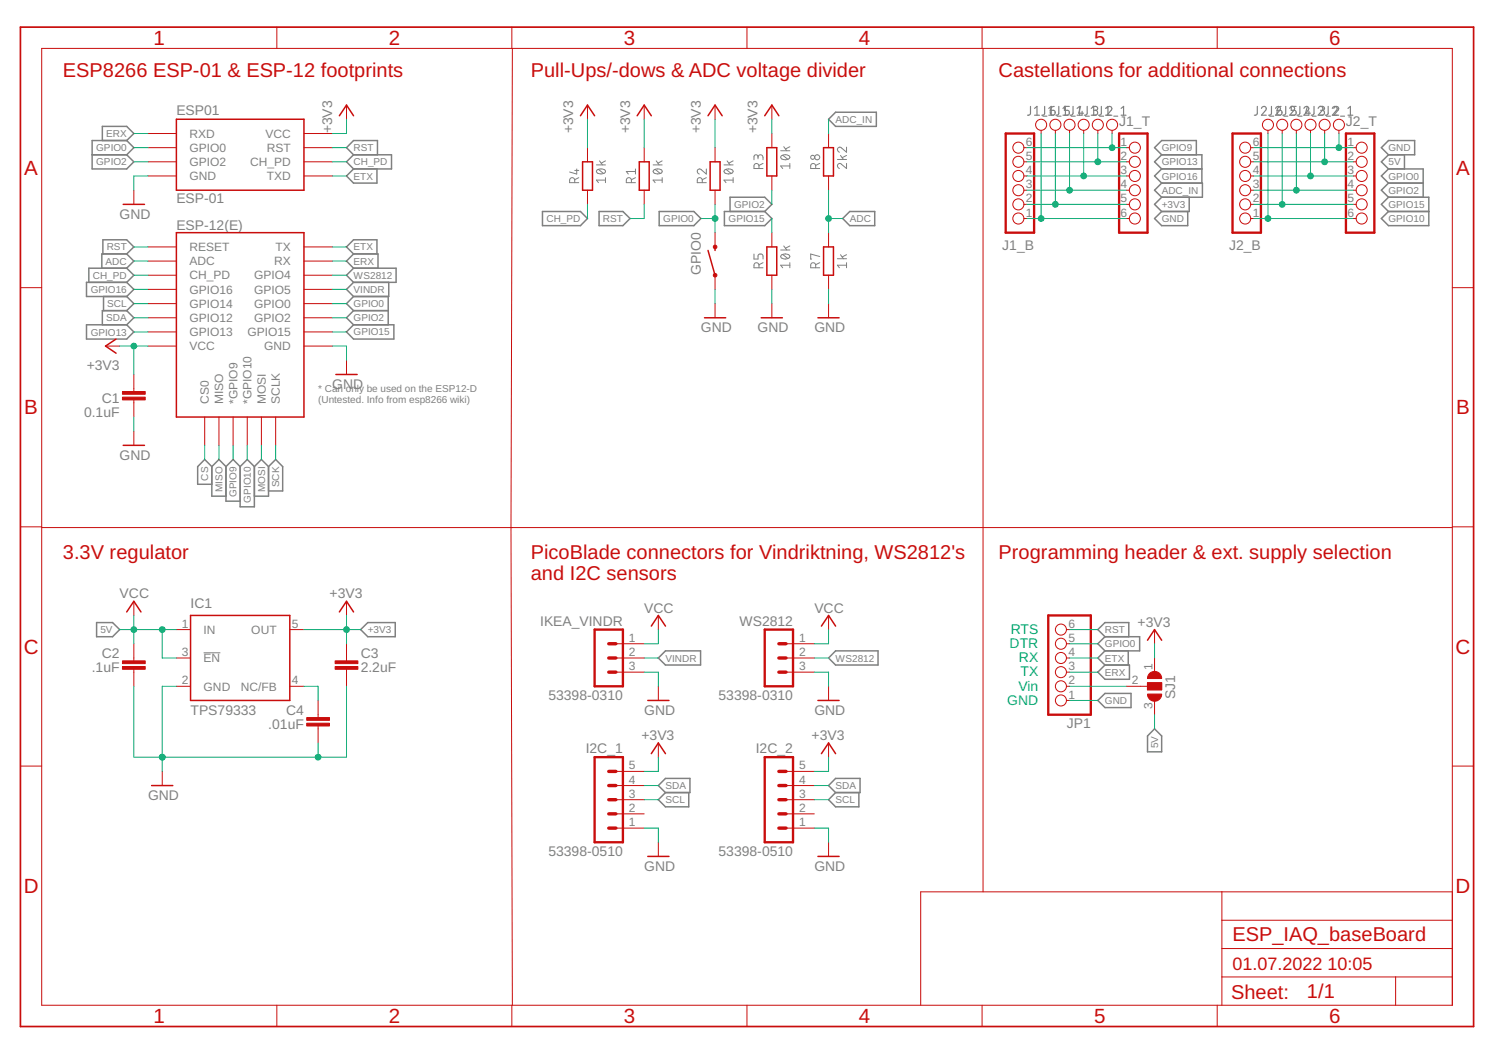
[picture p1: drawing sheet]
<svg xmlns="http://www.w3.org/2000/svg" width="297mm" height="210mm" viewBox="0 0 297 210" stroke-linecap="round" stroke-linejoin="round" font-family="sans-serif">
<g fill="none" stroke="#808080" stroke-width=".2">
<path d="M114.3 36.3v-.5a.51 .51 0 0 0-.5-.5 .51 .51 0 0 0-.5 .5v.5h1.8M114.3 33.9h.8M114.7 33.6v1l-1.4-.4M115.1 35.3l-.8 .5M118.7 32.8h1.8M118.8 33.8a1.11 1.11 0 0 1 1.7 .3 1.05 1.05 0 0 1-1.8 0zM119.1 33.7l1 .8M119.3 32l.6 .8M120.5 35.8h-1.8l.4 .5M120.5 35.3v1M120.5 32l-.9 .5M125.6 36.3v-.5a.51 .51 0 0 0-.5-.5 .51 .51 0 0 0-.5 .5v.5h1.8"/>
<path d="M126.4 35.3l-.8 .5M126.4 34.1h-1.8l.4 .5M126.4 33.6v1M129.9 32.8h1.8M130.1 33.8a1.11 1.11 0 0 1 1.6 .3 1.05 1.05 0 0 1-1.8 0zM130.3 33.7l1 .8M130.6 32l.5 .8M131.7 35.8h-1.8l.4 .5M131.7 35.3v1M131.7 32l-.8 .5M139.7 36.3v-.5a.5 .5 0 0 0-.5-.5 .5 .5 0 0 0-.5 .5v.5h1.8M140.5 33.6v1l-1-.8a.5 .5 0 0 0-.8 .1 .5 .5 0 0 0 .4 .7"/>
<path d="M140.5 35.3l-.8 .5M144 32.8h1.9M144.2 33.8a1.14 1.14 0 0 1 1.7 .3 1.07 1.07 0 0 1-1.9 0zM144.4 33.7l1.1 .8M144.7 32l.5 .8M145.9 35.8h-1.9l.4 .5M145.9 35.3v1M145.9 32l-.9 .5M150.8 31.3a.5 .5 0 0 1 .5-.5 .5 .5 0 0 1 .5 .5v.5M150.8 31.6v-.4a.4 .4 0 0 0-.4-.4 .4 .4 0 0 0-.4 .4v.6M151 33.5v-.5a.5 .5 0 0 0-.5-.5 .5 .5 0 0 0-.5 .5v.5h1.8M151.8 32.5l-.8 .4"/>
<path d="M155.3 30h1.8M155.4 31a1.14 1.14 0 0 1 1.7 .3 1.07 1.07 0 0 1-1.8 0zM155.7 30.9l1 .8M155.9 29.2l.6 .8M157.1 33h-1.8l.4 .5M157.1 32.5v1M157.1 29.2l-.8 .4M162.3 33.5v-.5a.5 .5 0 0 0-.5-.5 .5 .5 0 0 0-.5 .5v.5h1.8M163.1 32.5l-.8 .4M166.6 31.7h1.8M167.2 30.9l.6 .8M168.4 32.5v1l-1-.8a.49 .49 0 0 0-.8 .1 .49 .49 0 0 0 .4 .7"/>
<path d="M168.4 29.3v1l-1-.9a.5 .5 0 0 0-.8 .2 .5 .5 0 0 0 .4 .7M168.4 30.9l-.8 .5M150 50.5v1h.8v-.6a.51 .51 0 0 1 .5-.4 .51 .51 0 0 1 .5 .4v.6M151 53.3v-.5a.5 .5 0 0 0-.5-.5 .5 .5 0 0 0-.5 .5v.5h1.8M151.8 52.3l-.8 .4M155.3 49.7h1.8M155.4 50.8a1.14 1.14 0 0 1 1.7 .2 1.07 1.07 0 0 1-1.8 0zM155.7 50.6l1 .8M155.9 48.9l.6 .8M157.1 52.3v1M157.1 52.8h-1.8l.4 .5M157.1 48.9l-.8 .5"/>
<path d="M162.3 53.3v-.5a.5 .5 0 0 0-.5-.5 .5 .5 0 0 0-.5 .5v.5h1.8M163.1 51l-1.8-.5v1h.2M163.1 52.3l-.8 .4M166.6 51.5h1.8M167.2 50.7l.6 .8M168.4 52.8h-1.8l.4 .5M168.4 52.3v1M168.4 50.7l-.8 .4M40.5 129.9h3.3"/>
<circle cx="161.7" cy="31.3" r=".4"/>
<circle cx="162.6" cy="31.3" r=".5"/>
</g>
<g fill="none" stroke="#808080" stroke-width=".23">
<path d="M205 21.2v1.5l-.2 .2h-.4M205.8 22.9h1M205.8 21.6l.5-.4v1.7M207.5 23.1h.8M207.8 21.2v1.5l-.2 .2h-.3M208.7 22.9h.9M208.7 21.6l.4-.4v1.7M209 21.9h.5a.49 .49 0 0 1 .4 .6 .49 .49 0 0 1-.5 .4 .49 .49 0 0 1-.4-.5zM209.7 21.2a.77 .77 0 0 0-.7 .7M210.3 23.1h.8M210.7 21.2l-.1 1.5-.2 .2h-.3M211.5 22.9h.9"/>
<path d="M211.5 21.6l.5-.4v1.7M212.7 21.2h-.9v.7h.6a.5 .5 0 0 1 .4 .5 .5 .5 0 0 1-.4 .5M213.1 23.1h.8M213.5 21.2l-.1 1.5-.2 .2h-.3M214.3 21.6l.5-.4v1.7M215 21.2l-.4 1.3h1M215.3 22.1v.8h-1M216 23.1h.7M216.3 21.2v1.5l-.2 .2h-.4M217.1 22.9h1M217.1 21.6l.5-.4v1.7M217.4 21.2h.6a.39 .39 0 0 1 .4 .4 .39 .39 0 0 1-.4 .3h-.4"/>
<path d="M217.9 21.9a.49 .49 0 0 1 .5 .5 .49 .49 0 0 1-.5 .5M218.8 23.1h.8M219.1 21.2v1.5l-.2 .2h-.4M219.9 22.9h1.3M219.9 21.6l.5-.4v1.7M220.2 21.6a.48 .48 0 0 1 .7-.4 .48 .48 0 0 1 .2 .7l-.9 1M221.6 23.1h.8M223.1 22.9h.9M223.1 21.6l.4-.4v1.7M250.1 21.2v1.5l-.2 .2h-.3M251 21.6a.48 .48 0 0 1 .6-.4 .48 .48 0 0 1 .2 .7l-.8 1h.9M252.6 23.1h.8"/>
<path d="M253 21.2l-.1 1.5-.2 .2h-.3M253.8 21.6a.48 .48 0 0 1 .7-.4 .48 .48 0 0 1 .1 .7l-.8 1h1M254.1 21.9h.6a.49 .49 0 0 1 .4 .6 .49 .49 0 0 1-.6 .4 .49 .49 0 0 1-.4-.5zM254.9 21.2a.77 .77 0 0 0-.8 .7M255.4 23.1h.8M255.8 21.2v1.5l-.3 .2h-.3M256.6 21.6a.48 .48 0 0 1 .7-.4 .48 .48 0 0 1 .1 .7l-.8 1h1M257.9 21.2h-1v.7h.6a.5 .5 0 0 1 .4 .5 .5 .5 0 0 1-.4 .5M258.3 23.1h.7M258.6 21.2v1.5l-.2 .2h-.4M259.4 21.6a.48 .48 0 0 1 .7-.4 .48 .48 0 0 1 .1 .7l-.8 1h1M260.1 21.2l-.4 1.3h1"/>
<path d="M260.4 22.1v.8M261.1 23.1h.8M261.4 21.2v1.5l-.2 .2h-.3M262.3 21.6a.48 .48 0 0 1 .6-.4 .48 .48 0 0 1 .2 .7l-.8 1h.9M262.6 21.2h.5a.39 .39 0 0 1 .4 .4 .39 .39 0 0 1-.4 .3h-.4M263 21.9a.49 .49 0 0 1 .5 .5 .49 .49 0 0 1-.5 .5M263.9 23.1h.8M264.2 21.2v1.5l-.2 .2h-.3M265.1 21.6a.48 .48 0 0 1 .6-.4 .48 .48 0 0 1 .2 .7l-.8 1h1.2M265.4 21.6a.48 .48 0 0 1 .6-.4 .48 .48 0 0 1 .2 .7l-.8 1M266.7 23.1h.8M268.2 22.9h1"/>
<path d="M268.2 21.6l.5-.4v1.7"/>
</g>
<g fill="none" stroke="#808080" stroke-width=".3">
<path d="M18.3 30.8h6.9M20.4 28v-2.9h4.8l1.4 1.5-1.4 1.4M25.2 28h-6.9v5.6h6.9l1.4-1.4-1.4-1.4M25.2 28l1.4 1.4-1.4 1.4M70.3 30.8h7.6v2.8h-7.6M70.3 30.8l-1.4-1.4 1.4-1.4h4.8v2.8M70.3 33.6l-1.4 1.4 1.4 1.4h4.7v-2.8M70.3 30.8l-1.4 1.4 1.4 1.4M164.8 23.7l1.4-1.4h8.1v2.8h-8.1zM231.1 30.8h8v5.6M231.1 33.6h8M231.1 30.8l-1.4-1.4 1.4-1.4h6.9v2.8"/>
<path d="M231.1 39.2l-1.4 1.5 1.4 1.4M231.1 36.4h8.1v2.8h-8.1M231.1 30.8l-1.4 1.4 1.4 1.4M231.1 33.6l-1.4 1.4 1.4 1.4M231.1 36.4l-1.4 1.4 1.4 1.4M236.6 39.2v2.9h-5.5M274.8 29.4l1.4-1.4h5.3v2.8h-5.3zM276.2 30.8l-1.4 1.4 1.4 1.4M276.2 33.6h6.9v5.6M276.2 39.2h8.1v5.7h-8.1l-1.4-1.4 1.4-1.4M276.2 36.4h6.9M276.2 33.6l-1.4 1.4 1.4 1.4"/>
<path d="M276.2 36.4l-1.4 1.4 1.4 1.4M276.2 39.2l-1.4 1.5 1.4 1.4M279.4 30.8v2.8M20.5 50.5v-2.8h4.7l1.4 1.4-1.4 1.4M20.6 59v2.8M25.2 50.5h-4.9v2.9M25.2 53.4h-7.5v2.8M25.2 56.2h-8v2.8h8M25.2 56.2l1.4 1.4-1.4 1.4M25.2 53.4l1.4 1.4-1.4 1.4M25.2 50.5l1.4 1.4-1.4 1.5M25.2 59l1.4 1.4-1.4 1.4"/>
<path d="M70.3 50.5l-1.4 1.4 1.4 1.5M70.3 50.5h4.9v2.9M70.3 53.4h8.5v2.8h-8.5M70.3 50.5l-1.4-1.4 1.4-1.4h4.7v2.8M70.3 59l-1.4 1.4 1.4 1.4M70.3 56.2l-1.4 1.4 1.4 1.4M70.3 53.4l-1.4 1.4 1.4 1.4M77.2 59v5.6M77.3 56.2v2.8h-7M107.9 42.1h7.6l1.4 1.4-1.4 1.4h-7.6zM119.2 42.1h4.7l1.4 1.4-1.4 1.4h-4.7zM131.1 42.1h6.9l1.4 1.4-1.4 1.4h-6.9z"/>
<path d="M144.1 42.1h8l1.5 1.4-1.5 1.4h-8zM145.2 42.1v-2.9h6.9l1.5 1.5-1.5 1.4M169.1 42.1h4.9v2.8h-4.9l-1.4-1.4zM231.1 42.1l-1.4 1.4 1.4 1.4h5.2v-2.8M276.2 42.1h8.1M17.2 64.6h8l1.4 1.4-1.4 1.5h-8zM25.2 61.8h-4.8v2.8M25.2 61.8l1.4 1.4-1.4 1.4M70.3 64.6h8.1v2.9h-8.1l-1.4-1.5zM70.3 61.8h6.9M70.3 61.8l-1.4 1.4 1.4 1.4M42.1 92.8v5.9h2.9"/>
<path d="M42.1 92.8l1.5-1.4 1.4 1.4M42.1 92.8l-1.4-1.4-1.4 1.4v3.6h2.8M45 92.8l1.4-1.4 1.4 1.4M45 92.8v6.9h2.8M47.8 92.8v8h2.8v-8M47.8 92.8l1.4-1.4 1.4 1.4M50.6 92.8l1.4-1.4 1.4 1.4M53.4 92.8v5.9h-2.8M53.4 92.8l1.4-1.4 1.4 1.4v4.9h-2.8M19.2 123.9h3.2l1.4 1.4-1.4 1.4h-3.2zM71.8 125.3l1.4-1.4h5.4v2.8h-5.4zM131 130.9l1.4-1.4h7v2.8h-7z"/>
<path d="M166.2 129.5h8.5v2.8h-8.5l-1.4-1.4zM218.4 139.4l1.4-1.4h5.2v2.8h-5.2zM218.4 133.7l1.4-1.4h4.9v2.8h-4.9zM219.8 126.7h6.9v2.8h-6.9M219.8 126.7l-1.4-1.4 1.4-1.4h4.8v2.8M219.8 129.5l-1.4 1.4 1.4 1.4M219.8 126.7l-1.4 1.4 1.4 1.4M224.5 129.5v2.8M131 156.3l1.4-1.4h4.9v2.8h-4.9zM132.4 157.7l-1.4 1.4 1.4 1.4h4.6v-2.8M166.2 154.9h4.9v2.8h-4.9l-1.4-1.4zM166.2 157.7l-1.4 1.4 1.4 1.4h4.7v-2.8"/>
<path d="M229.7 145l1.4 1.4v3.2h-2.8v-3.2z"/>
</g>
<g fill="none" stroke="#c90d0c" stroke-width=".2">
<path d="M8.3 9.6h280.6v190.4h-280.6zM55.1 5.4v4.2M101.8 5.4l-.1 99.6 .2 95M148.6 5.4v4.2M195.4 5.4v4.2M195.6 9.6v167.8M242.2 5.4v4.2M26.6 37.8v2.9M29.4 35h5.7M29.4 32.2h5.7M29.4 29.4h5.7M29.4 26.6h5.7"/>
<path d="M60.5 35h5.6M60.5 32.2h5.6M60.5 29.4h5.6M60.5 26.6h5.6M68.9 20.9v2.8M116.9 20.9v2.8M116.9 29.4v2.8M116.9 37.8v2.9M128.2 20.9v2.8M128.2 29.4v2.8M128.2 37.8v2.9M142.3 20.9v2.8"/>
<path d="M142.3 29.4v2.8M142.3 37.8v2.9M153.6 20.9v2.8M153.6 26.6v2.8M153.6 35v2.8M164.8 26.6v2.8M164.8 35v2.8M203.7 35h.6M203.7 32.2h.6M203.7 29.4h.6M203.7 37.8h.6M207.1 25.9v.7"/>
<path d="M210 25.9v.7M212.8 25.9v.7M215.6 25.9v.7M218.4 25.9v.7M221.3 25.9v.7M224.1 35h.6M224.1 32.2h.6M224.1 29.4h.6M224.1 37.8h.6M248.8 35h.6M248.8 32.2h.6M248.8 29.4h.6"/>
<path d="M248.8 37.8h.6M252.3 25.9v.7M255.1 25.9v.7M257.9 25.9v.7M260.7 25.9v.7M263.5 25.9v.7M266.4 25.9v.7M269.2 35h.6M269.2 32.2h.6M269.2 29.4h.6M269.2 37.8h.6M4.1 57.2h4.2"/>
<path d="M29.4 49.1h5.7M29.4 51.9h5.7M29.4 54.8h5.7M29.4 57.6h5.7M60.5 49.1h5.6M60.5 51.9h5.6M60.5 54.8h5.6M60.5 57.6h5.6M142.3 46.3v2.8M142.3 54.8v2.8M153.6 46.3v2.8M153.6 54.8v2.8"/>
<path d="M164.8 46.3v2.8M164.8 54.8v2.8M203.7 40.7h.6M203.7 43.5h.6M224.1 40.7h.6M224.1 43.5h.6M248.8 40.7h.6M248.8 43.5h.6M269.2 40.7h.6M269.2 43.5h.6M288.9 57.2h4.3M21 68.9h2.8"/>
<path d="M26.6 74.5v3.4M26.6 79.6v3.4M29.4 68.9h5.7M29.4 60.4h5.7M29.4 63.2h5.7M29.4 66h5.7M60.5 68.9h5.6M60.5 60.4h5.6M60.5 63.2h5.6M60.5 66h5.6M68.9 71.7v2.8M142.3 60.4v2.8"/>
<path d="M153.6 60.4v2.8M164.8 60.4v2.8M26.6 85.8v2.8M40.7 83v5.6M43.6 83v5.6M46.4 83v5.6M49.2 83v5.6M52 83v5.6M54.8 83v5.6M4.1 104.8h4.2M8.3 105h280.6M26.6 119.6v2.8"/>
<path d="M68.9 119.6v2.8M288.9 104.8h4.3M26.6 128.1v3.4M26.6 133.2v3.3M35.1 136.5h2.8M35.1 130.9h2.8M35.1 125.3h2.8M57.7 136.5h2.8M57.7 125.3h2.8M63.3 139.4v3.3M68.9 128.1v3.4M68.9 133.2v3.3"/>
<path d="M122.5 128.1h5.7M122.5 130.9h5.7M122.5 133.7h5.7M131 122.4v2.9M131 136.5v2.9M156.4 128.1h5.6M156.4 130.9h5.6M156.4 133.7h5.6M164.8 122.4v2.9M164.8 136.5v2.9M212.2 136.5h.6M212.2 128.1h.6"/>
<path d="M212.2 130.9h.6M212.2 133.7h.6M212.2 139.4h.6M212.2 125.3h.6M224.1 136.5h4.2M228.3 135.8h2.8v1.4h-2.8zM229.7 125.3v2.8M229.7 130.9v2.8M229.7 139.4v2.8M4.1 152.4h4.2M32.3 153.5v2.8M63.3 144.4v3.4"/>
<path d="M122.5 159.1h5.7M122.5 156.3h5.7M122.5 153.5h5.7M131 147.8v2.8M156.4 159.1h5.6M156.4 156.3h5.6M156.4 153.5h5.6M164.8 147.8v2.8M288.9 152.4h4.3M122.5 164.8h5.7M122.5 161.9h5.7M131 167.6v2.8"/>
<path d="M156.4 164.8h5.6M156.4 161.9h5.6M164.8 167.6v2.8M243.1 177.4v22.6M288.9 177.4h-105.7v22.6M243.1 194.4h45.8M243.1 188.7h45.8M243.1 183.1h45.8M277.7 194.4v5.6M55.1 200v4.2M101.8 200v4.2M148.6 200v4.2"/>
<path d="M195.4 200v4.2M242.2 200v4.2"/>
<circle cx="202.6" cy="35" r="1.1"/>
<circle cx="202.6" cy="32.2" r="1.1"/>
<circle cx="202.6" cy="29.4" r="1.1"/>
<circle cx="202.6" cy="37.8" r="1.1"/>
<circle cx="207.1" cy="24.8" r="1.1"/>
<circle cx="210" cy="24.8" r="1.1"/>
<circle cx="212.8" cy="24.8" r="1.1"/>
<circle cx="215.6" cy="24.8" r="1.1"/>
<circle cx="218.4" cy="24.8" r="1.1"/>
<circle cx="221.3" cy="24.8" r="1.1"/>
<circle cx="225.8" cy="35" r="1.1"/>
<circle cx="225.8" cy="32.2" r="1.1"/>
<circle cx="225.8" cy="29.4" r="1.1"/>
<circle cx="225.8" cy="37.8" r="1.1"/>
<circle cx="247.7" cy="37.8" r="1.1"/>
<circle cx="247.7" cy="32.2" r="1.1"/>
<circle cx="247.7" cy="29.4" r="1.1"/>
<circle cx="247.7" cy="35" r="1.1"/>
<circle cx="252.3" cy="24.8" r="1.1"/>
<circle cx="255.1" cy="24.8" r="1.1"/>
<circle cx="257.9" cy="24.8" r="1.1"/>
<circle cx="260.7" cy="24.8" r="1.1"/>
<circle cx="263.5" cy="24.8" r="1.1"/>
<circle cx="266.4" cy="24.8" r="1.1"/>
<circle cx="270.9" cy="32.2" r="1.1"/>
<circle cx="270.9" cy="35" r="1.1"/>
<circle cx="270.9" cy="29.4" r="1.1"/>
<circle cx="270.9" cy="37.8" r="1.1"/>
<circle cx="202.6" cy="43.5" r="1.1"/>
<circle cx="202.6" cy="40.7" r="1.1"/>
<circle cx="225.8" cy="43.5" r="1.1"/>
<circle cx="225.8" cy="40.7" r="1.1"/>
<circle cx="247.7" cy="40.7" r="1.1"/>
<circle cx="247.7" cy="43.5" r="1.1"/>
<circle cx="270.9" cy="43.5" r="1.1"/>
<circle cx="270.9" cy="40.7" r="1.1"/>
<circle cx="211.1" cy="139.4" r="1.1"/>
<circle cx="211.1" cy="128.1" r="1.1"/>
<circle cx="211.1" cy="136.5" r="1.1"/>
<circle cx="211.1" cy="130.9" r="1.1"/>
<circle cx="211.1" cy="133.7" r="1.1"/>
<circle cx="211.1" cy="125.3" r="1.1"/>
</g>
<g fill="none" stroke="#c90d0c" stroke-width=".3">
<path d="M35.1 23.7h25.4v14.1h-25.4zM67.5 23l1.4-2.1 1.4 2.1M115.5 23l1.4-2.1 1.4 2.1M115.9 32.2h2v5.6h-2zM126.8 23l1.4-2.1 1.4 2.1M127.2 32.2h2v5.6h-2zM140.9 23l1.4-2.1 1.4 2.1M141.3 32.2h2v5.6h-2zM152.1 23l1.5-2.1 1.4 2.1M152.6 29.4h1.9v5.6h-1.9zM163.9 29.4h1.9v5.6h-1.9zM24.5 40.7h4.2"/>
<path d="M35.1 46.3h25.4v36.7h-25.4zM140.9 49.8l1.4 5M142.3 49.1v.7M152.6 49.1h1.9v5.7h-1.9zM163.9 49.1h1.9v5.7h-1.9zM23.1 67.5l-2.1 1.4 2.1 1.4M66.8 74.5h4.3M140.2 63.2h4.2M151.4 63.2h4.3M162.7 63.2h4.2M24.5 88.6h4.2M25.2 121.8l1.4-2.2 1.4 2.2"/>
<path d="M37.9 122.4h19.8v17h-19.8zM67.5 121.8l1.4-2.2 1.4 2.2M128.9 139.4h4.2M129.6 124.6l1.4-2.2 1.4 2.2M162.7 139.4h4.2M163.4 124.6l1.4-2.2 1.4 2.2M228.3 127.4l1.4-2.1 1.4 2.1M30.2 156.3h4.2M129.6 149.9l1.4-2.1 1.4 2.1M163.4 149.9l1.4-2.1 1.4 2.1M128.9 170.4h4.2M162.7 170.4h4.2"/>
</g>
<g fill="#c90d0c" stroke="#c90d0c" stroke-width=".2">
<path d="M24.4 79h4.5v.6h-4.5z"/>
<path d="M24.4 77.9h4.5v.5h-4.5z"/>
<path d="M24.4 132.6h4.5v.6h-4.5z"/>
<path d="M24.4 131.5h4.5v.5h-4.5z"/>
<path d="M66.7 132.6h4.5v.6h-4.5z"/>
<path d="M66.7 131.5h4.5v.5h-4.5z"/>
<path d="M228.3 135.8h2.8v1.4h-2.8z"/>
<path d="M61 143.9h4.6v.5h-4.6z"/>
<path d="M61 142.8h4.6v.5h-4.6z"/>
</g>
<g fill="#c90d0c" stroke="#c90d0c" stroke-width=".2">
<path d="M228.3 138.1h2.8a1.41 1.41 0 0 1-1.4 1.4 1.41 1.41 0 0 1-1.4-1.4z" fill-rule="evenodd"/>
<path d="M228.7 134a1.42 1.42 0 0 1 1.5-.3 1.42 1.42 0 0 1 .9 1.3h-2.8l.1-.5z" fill-rule="evenodd"/>
<circle cx="142.3" cy="54.8" r=".37"/>
<circle cx="142.3" cy="49.1" r=".37"/>
</g>
<g fill="none" stroke="#c90d0c" stroke-width=".68">
<path d="M121.1 128.1h1.4M121.1 130.9h1.4M121.1 133.7h1.4M155 128.1h1.4M155 130.9h1.4M155 133.7h1.4M121.1 159.1h1.4M121.1 156.3h1.4M121.1 153.5h1.4M155 159.1h1.4M155 156.3h1.4M155 153.5h1.4"/>
<path d="M121.1 164.8h1.4M121.1 161.9h1.4M155 164.8h1.4M155 161.9h1.4"/>
</g>
<path d="M200.1 26.6h5.6v19.7h-5.6zM222.7 26.6h5.6v19.7h-5.6zM245.2 26.6h5.7v19.7h-5.7zM267.8 26.6h5.6v19.7h-5.6zM118.3 125.3h5.6v11.2h-5.6zM152.1 125.3h5.7v11.2h-5.7zM208.6 122.4h8.4v19.8h-8.4zM118.3 150.6h5.6v17h-5.6zM152.1 150.6h5.7v17h-5.7z" fill="none" stroke="#c90d0c" stroke-width=".47"/>
<path d="M4.1 5.4h289.1v198.8h-289.1z" fill="none" stroke="#c90d0c" stroke-width=".34"/>
<g fill="none" stroke="#0dab76" stroke-width=".2">
<path d="M26.6 32.2h2.8M26.6 29.4h2.8M26.6 26.6h2.8M29.4 35h-2.8v2.8M66.1 32.2h2.8M66.1 35h2.8M66.1 29.4h2.8M68.9 23.7v2.9h-2.8M116.9 23.7v5.7M128.2 23.7v5.7M142.3 23.7v5.7M153.6 23.7v2.9"/>
<path d="M153.6 37.8v2.9M164.8 23.7v2.9M164.8 37.8v8.5M204.3 32.2h19.8M204.3 35h19.8M204.3 29.4h19.8M204.3 37.8h19.8M207.1 26.6v16.9M210 26.6v14.1M212.8 26.6v11.2M215.6 26.6v8.4M218.4 26.6v5.6"/>
<path d="M221.3 26.6v2.8M249.4 32.2h19.8M249.4 35h19.8M249.4 29.4h19.8M249.4 37.8h19.8M252.3 26.6v16.9M255.1 26.6v14.1M257.9 26.6v11.2M260.7 26.6v8.4M263.5 26.6v5.6M266.4 26.6v2.8M26.6 51.9h2.8"/>
<path d="M26.6 57.6h2.8M26.6 49.1h2.8M26.6 54.8h2.8M66.1 51.9h2.8M66.1 57.6h2.8M66.1 49.1h2.8M66.1 54.8h2.8M116.9 40.7v2.8M128.2 40.7v2.8h-2.9M139.4 43.5h2.9M142.3 40.7v5.6M142.3 57.6v2.8"/>
<path d="M153.6 43.5v2.8M153.6 57.6v2.8M164.8 57.6v2.8M164.8 43.5h2.9M204.3 43.5h19.8M204.3 40.7h19.8M249.4 43.5h19.8M249.4 40.7h19.8M23.8 68.9h5.6M26.6 68.9v5.6M26.6 66h2.8M26.6 60.4h2.8"/>
<path d="M26.6 63.2h2.8M66.1 68.9h2.8v2.8M66.1 66h2.8M66.1 60.4h2.8M66.1 63.2h2.8M26.6 83v2.8M40.7 88.6v2.8M43.6 88.6v2.8M46.4 88.6v2.8M49.2 88.6v2.8M52 88.6v2.8M54.8 88.6v2.8"/>
<path d="M23.8 125.3h11.3M26.6 122.4v5.7M26.6 136.5v14.1h42.3v-14.1M32.3 125.3v5.6h2.8M35.1 136.5h-2.8v17M60.5 125.3h11.3M60.5 136.5h2.8v2.9M68.9 122.4v5.7M128.2 130.9h2.8M128.2 133.7h2.8v2.8M131 125.3v2.8h-2.8M162 130.9h2.8"/>
<path d="M162 133.7h2.8v2.8M164.8 125.3v2.8h-2.8M212.8 125.3h5.6M212.8 130.9h5.6M212.8 128.1h5.6M212.8 136.5h11.3M212.8 139.4h5.6M212.8 133.7h5.6M229.7 128.1v2.8M63.3 147.8v2.8M128.2 156.3h2.8M128.2 159.1h2.8"/>
<path d="M131 150.6v2.9h-2.8M162 156.3h2.8M162 159.1h2.8M164.8 150.6v2.9h-2.8M229.7 142.2v2.8M128.2 164.8h2.8v2.8M162 164.8h2.8v2.8"/>
</g>
<g fill="#0dab76" stroke="#0dab76" stroke-width=".2">
<circle cx="26.6" cy="125.3" r=".57"/>
<circle cx="32.3" cy="125.3" r=".57"/>
<circle cx="263.5" cy="32.2" r=".57"/>
<circle cx="32.3" cy="150.6" r=".57"/>
<circle cx="63.3" cy="150.6" r=".57"/>
<circle cx="207.1" cy="43.5" r=".57"/>
<circle cx="266.4" cy="29.4" r=".57"/>
<circle cx="68.9" cy="125.3" r=".57"/>
<circle cx="26.6" cy="68.9" r=".57"/>
<circle cx="210" cy="40.7" r=".57"/>
<circle cx="218.4" cy="32.2" r=".57"/>
<circle cx="215.6" cy="35" r=".57"/>
<circle cx="142.3" cy="43.5" r=".57"/>
<circle cx="260.7" cy="35" r=".57"/>
<circle cx="257.9" cy="37.8" r=".57"/>
<circle cx="255.1" cy="40.7" r=".57"/>
<circle cx="164.8" cy="43.5" r=".57"/>
<circle cx="212.8" cy="37.8" r=".57"/>
<circle cx="252.3" cy="43.5" r=".57"/>
<circle cx="221.3" cy="29.4" r=".57"/>
</g>
<g font-size="4.1" fill="#c90d0c">
<text x="30.6" y="9">1</text>
<text x="77.3" y="9">2</text>
<text x="124.1" y="9">3</text>
<text x="170.9" y="9">4</text>
<text x="217.7" y="9">5</text>
<text x="264.4" y="9">6</text>
<text x="4.8" y="34.9">A</text>
<text x="289.7" y="34.9">A</text>
<text x="4.8" y="82.5">B</text>
<text x="289.7" y="82.5">B</text>
<text x="4.7" y="130.1">C</text>
<text x="289.6" y="130.1">C</text>
<text x="4.7" y="177.6">D</text>
<text x="289.6" y="177.6">D</text>
<text x="30.6" y="203.6">1</text>
<text x="77.3" y="203.6">2</text>
<text x="124.1" y="203.6">3</text>
<text x="170.9" y="203.6">4</text>
<text x="217.7" y="203.6">5</text>
<text x="264.4" y="203.6">6</text>
</g>
<g font-size="4" fill="#c90d0c">
<text x="12.5" y="15.3">ESP8266 ESP-01 &amp; ESP-12 footprints</text>
<text x="105.6" y="15.3">Pull-Ups/-dows &amp; ADC voltage divider</text>
<text x="198.7" y="15.3">Castellations for additional connections</text>
<text x="12.5" y="111.2">3.3V regulator</text>
<text x="105.6" y="111.2">PicoBlade connectors for Vindriktning, WS2812's</text>
<text x="198.7" y="111.2">Programming header &amp; ext. supply selection</text>
<text x="105.6" y="115.4">and I2C sensors</text>
<text x="245.2" y="187.3">ESP_IAQ_baseBoard</text>
<text x="244.9" y="198.7">Sheet:</text>
<text x="260" y="198.6">1/1</text>
</g>
<g font-size="3.6" fill="#c90d0c">
<text x="245.2" y="193">01.07.2022</text>
<text x="264.1" y="193">10:05</text>
</g>
<g font-size="2.8" fill="#808080">
<text x="35.1" y="22.9">ESP01</text>
<text x="66.1" y="26.6" transform="rotate(-90 66.1 26.6)">+3V3</text>
<text x="114.1" y="26.6" transform="rotate(-90 114.1 26.6)">+3V3</text>
<text x="125.3" y="26.6" transform="rotate(-90 125.3 26.6)">+3V3</text>
<text x="139.5" y="26.6" transform="rotate(-90 139.5 26.6)">+3V3</text>
<text x="150.7" y="26.6" transform="rotate(-90 150.7 26.6)">+3V3</text>
<text x="222.7" y="25.1">J1_T</text>
<text x="267.8" y="25.1">J2_T</text>
<text x="35.1" y="40.4">ESP-01</text>
<text x="23.8" y="43.5">GND</text>
<text x="35.1" y="45.7">ESP-12(E)</text>
<text x="199.4" y="49.7">J1_B</text>
<text x="244.5" y="49.7">J2_B</text>
<text x="139.5" y="54.8" transform="rotate(-90 139.5 54.8)">GPIO0</text>
<text x="139.5" y="66">GND</text>
<text x="150.7" y="66">GND</text>
<text x="162" y="66">GND</text>
<text x="17.2" y="73.7">+3V3</text>
<text x="66.1" y="77.3">GND</text>
<text x="16.7" y="83">0.1uF</text>
<text x="20.3" y="80.1">C1</text>
<text x="23.8" y="91.4">GND</text>
<text x="23.8" y="119.1">VCC</text>
<text x="65.6" y="119.1">+3V3</text>
<text x="37.9" y="121">IC1</text>
<text x="107.5" y="124.6">IKEA_VINDR</text>
<text x="128.2" y="121.9">VCC</text>
<text x="147.1" y="124.6">WS2812</text>
<text x="162" y="121.9">VCC</text>
<text x="226.3" y="124.7">+3V3</text>
<text x="20.3" y="130.9">C2</text>
<text x="71.8" y="130.9">C3</text>
<text x="18.3" y="133.7">.1uF</text>
<text x="71.8" y="133.7">2.2uF</text>
<text x="37.9" y="142.2">TPS79333</text>
<text x="56.9" y="142.2">C4</text>
<text x="109.1" y="139.4">53398-0310</text>
<text x="128.2" y="142.2">GND</text>
<text x="142.9" y="139.4">53398-0310</text>
<text x="162" y="142.2">GND</text>
<text x="233.8" y="139.1" transform="rotate(-90 233.8 139.1)">SJ1</text>
<text x="53.4" y="145">.01uF</text>
<text x="116.5" y="149.8">I2C_1</text>
<text x="127.6" y="147.3">+3V3</text>
<text x="150.4" y="149.8">I2C_2</text>
<text x="161.5" y="147.3">+3V3</text>
<text x="212.2" y="144.9">JP1</text>
<text x="29.4" y="159.1">GND</text>
<text x="109.1" y="170.4">53398-0510</text>
<text x="128.2" y="173.2">GND</text>
<text x="142.9" y="170.4">53398-0510</text>
<text x="162" y="173.2">GND</text>
</g>
<g font-size="2.8" fill="#0dab76">
<text x="200.9" y="128.9">DTR</text>
<text x="201.1" y="126.1">RTS</text>
<text x="202.7" y="131.8">RX</text>
<text x="202.6" y="137.4">Vin</text>
<text x="203" y="134.6">TX</text>
<text x="200.4" y="140.2">GND</text>
</g>
<g font-size="2.4" fill="#808080">
<text x="37.7" y="27.4">RXD</text>
<text x="52.8" y="27.4">VCC</text>
<text x="204.1" y="29">6</text>
<text x="223" y="29">1</text>
<text x="249.2" y="29">6</text>
<text x="268.1" y="29">1</text>
<text x="37.7" y="35.9">GND</text>
<text x="37.7" y="33">GPIO2</text>
<text x="37.7" y="30.2">GPIO0</text>
<text x="49.8" y="33">CH_PD</text>
<text x="53.1" y="35.9">TXD</text>
<text x="53.1" y="30.2">RST</text>
<text x="204.1" y="34.6">4</text>
<text x="204.1" y="31.8">5</text>
<text x="223" y="31.8">2</text>
<text x="223" y="34.6">3</text>
<text x="249.2" y="34.6">4</text>
<text x="249.2" y="31.8">5</text>
<text x="268.1" y="31.8">2</text>
<text x="268.1" y="34.6">3</text>
<text x="204.1" y="40.3">2</text>
<text x="204.1" y="37.4">3</text>
<text x="223" y="37.4">4</text>
<text x="223" y="40.3">5</text>
<text x="249.2" y="40.3">2</text>
<text x="249.2" y="37.4">3</text>
<text x="268.1" y="37.4">4</text>
<text x="268.1" y="40.3">5</text>
<text x="204.1" y="43.1">1</text>
<text x="223" y="43.1">6</text>
<text x="249.2" y="43.1">1</text>
<text x="268.1" y="43.1">6</text>
<text x="37.7" y="50">RESET</text>
<text x="37.7" y="52.8">ADC</text>
<text x="54.6" y="52.8">RX</text>
<text x="54.8" y="50">TX</text>
<text x="37.7" y="55.6">CH_PD</text>
<text x="37.7" y="58.4">GPIO16</text>
<text x="50.6" y="58.4">GPIO5</text>
<text x="50.6" y="55.6">GPIO4</text>
<text x="37.7" y="61.2">GPIO14</text>
<text x="37.7" y="64.1">GPIO12</text>
<text x="50.6" y="64.1">GPIO2</text>
<text x="50.6" y="61.2">GPIO0</text>
<text x="37.7" y="66.9">GPIO13</text>
<text x="37.7" y="69.7">VCC</text>
<text x="49.2" y="66.9">GPIO15</text>
<text x="52.5" y="69.7">GND</text>
<text x="41.6" y="80.4" transform="rotate(-90 41.6 80.4)">CS0</text>
<text x="44.4" y="80.4" transform="rotate(-90 44.4 80.4)">MISO</text>
<text x="47.2" y="80.4" transform="rotate(-90 47.2 80.4)">*GPIO9</text>
<text x="50" y="80.4" transform="rotate(-90 50 80.4)">*GPIO10</text>
<text x="52.9" y="80.4" transform="rotate(-90 52.9 80.4)">MOSI</text>
<text x="55.7" y="80.4" transform="rotate(-90 55.7 80.4)">SCLK</text>
<text x="36.2" y="124.9">1</text>
<text x="58" y="124.9">5</text>
<text x="212.6" y="124.9">6</text>
<text x="36.2" y="130.5">3</text>
<text x="40.5" y="126.1">IN</text>
<text x="40.5" y="131.8">EN</text>
<text x="50" y="126.1">OUT</text>
<text x="125.1" y="127.7">1</text>
<text x="125.1" y="130.5">2</text>
<text x="159" y="127.7">1</text>
<text x="159" y="130.5">2</text>
<text x="212.6" y="130.5">4</text>
<text x="212.6" y="127.7">5</text>
<text x="36.2" y="136.2">2</text>
<text x="40.5" y="137.4">GND</text>
<text x="47.9" y="137.4">NC/FB</text>
<text x="58" y="136.2">4</text>
<text x="125.1" y="133.3">3</text>
<text x="159" y="133.3">3</text>
<text x="212.6" y="136.2">2</text>
<text x="212.6" y="133.3">3</text>
<text x="225.2" y="136.2">2</text>
<text x="229.3" y="133.3" transform="rotate(-90 229.3 133.3)">1</text>
<text x="212.6" y="139">1</text>
<text x="229.3" y="141.1" transform="rotate(-90 229.3 141.1)">3</text>
<text x="125.1" y="155.9">4</text>
<text x="125.1" y="153.1">5</text>
<text x="159" y="155.9">4</text>
<text x="159" y="153.1">5</text>
<text x="125.1" y="161.5">2</text>
<text x="125.1" y="158.7">3</text>
<text x="159" y="161.5">2</text>
<text x="159" y="158.7">3</text>
<text x="125.1" y="164.4">1</text>
<text x="159" y="164.4">1</text>
</g>
<g font-size="2" fill="#808080">
<text x="21.1" y="27.3">ERX</text>
<text x="166.2" y="24.4">ADC_IN</text>
<text x="19.1" y="30.1">GPIO0</text>
<text x="19.1" y="32.9">GPIO2</text>
<text x="70.3" y="35.7">ETX</text>
<text x="70.3" y="30.1">RST</text>
<text x="70.3" y="32.9">CH_PD</text>
<text x="231.1" y="32.9">GPIO13</text>
<text x="231.1" y="35.7">GPIO16</text>
<text x="231.1" y="30.1">GPIO9</text>
<text x="276.2" y="32.9">5V</text>
<text x="276.2" y="30.1">GND</text>
<text x="276.2" y="35.7">GPIO0</text>
<text x="146.1" y="41.4">GPIO2</text>
<text x="231.1" y="41.4">+3V3</text>
<text x="231.1" y="38.5">ADC_IN</text>
<text x="276.2" y="38.5">GPIO2</text>
<text x="276.2" y="41.4">GPIO15</text>
<text x="108.7" y="44.2">CH_PD</text>
<text x="120" y="44.2">RST</text>
<text x="132" y="44.2">GPIO0</text>
<text x="145" y="44.2">GPIO15</text>
<text x="169.1" y="44.2">ADC</text>
<text x="231.1" y="44.2">GND</text>
<text x="276.2" y="44.2">GPIO10</text>
<text x="21" y="52.7">ADC</text>
<text x="21.2" y="49.8">RST</text>
<text x="70.3" y="52.6">ERX</text>
<text x="70.3" y="49.8">ETX</text>
<text x="18" y="58.3">GPIO16</text>
<text x="18.5" y="55.5">CH_PD</text>
<text x="70.3" y="58.3">VINDR</text>
<text x="70.3" y="55.5">WS2812</text>
<text x="21.1" y="63.9">SDA</text>
<text x="21.3" y="61.1">SCL</text>
<text x="70.3" y="61.1">GPIO0</text>
<text x="70.3" y="63.9">GPIO2</text>
<text x="18" y="66.8">GPIO13</text>
<text x="70.3" y="66.7">GPIO15</text>
<text x="63.3" y="78">* Can only be used on the ESP12-D</text>
<text x="63.3" y="80.1">(Untested. Info from esp8266 wiki)</text>
<text x="41.4" y="95.6" transform="rotate(-90 41.4 95.6)">CS</text>
<text x="44.3" y="97.9" transform="rotate(-90 44.3 97.9)">MISO</text>
<text x="47.1" y="98.9" transform="rotate(-90 47.1 98.9)">GPIO9</text>
<text x="49.9" y="100" transform="rotate(-90 49.9 100)">GPIO10</text>
<text x="52.7" y="97.9" transform="rotate(-90 52.7 97.9)">MOSI</text>
<text x="55.5" y="96.9" transform="rotate(-90 55.5 96.9)">SCK</text>
<text x="20" y="126">5V</text>
<text x="73.2" y="126">+3V3</text>
<text x="219.8" y="126">RST</text>
<text x="132.4" y="131.6">VINDR</text>
<text x="166.2" y="131.6">WS2812</text>
<text x="219.8" y="131.6">ETX</text>
<text x="219.8" y="128.8">GPIO0</text>
<text x="219.8" y="134.4">ERX</text>
<text x="219.8" y="140.1">GND</text>
<text x="230.4" y="148.9" transform="rotate(-90 230.4 148.9)">5V</text>
<text x="132.4" y="157">SDA</text>
<text x="132.4" y="159.8">SCL</text>
<text x="166.2" y="157">SDA</text>
<text x="166.2" y="159.8">SCL</text>
</g>
</svg>
